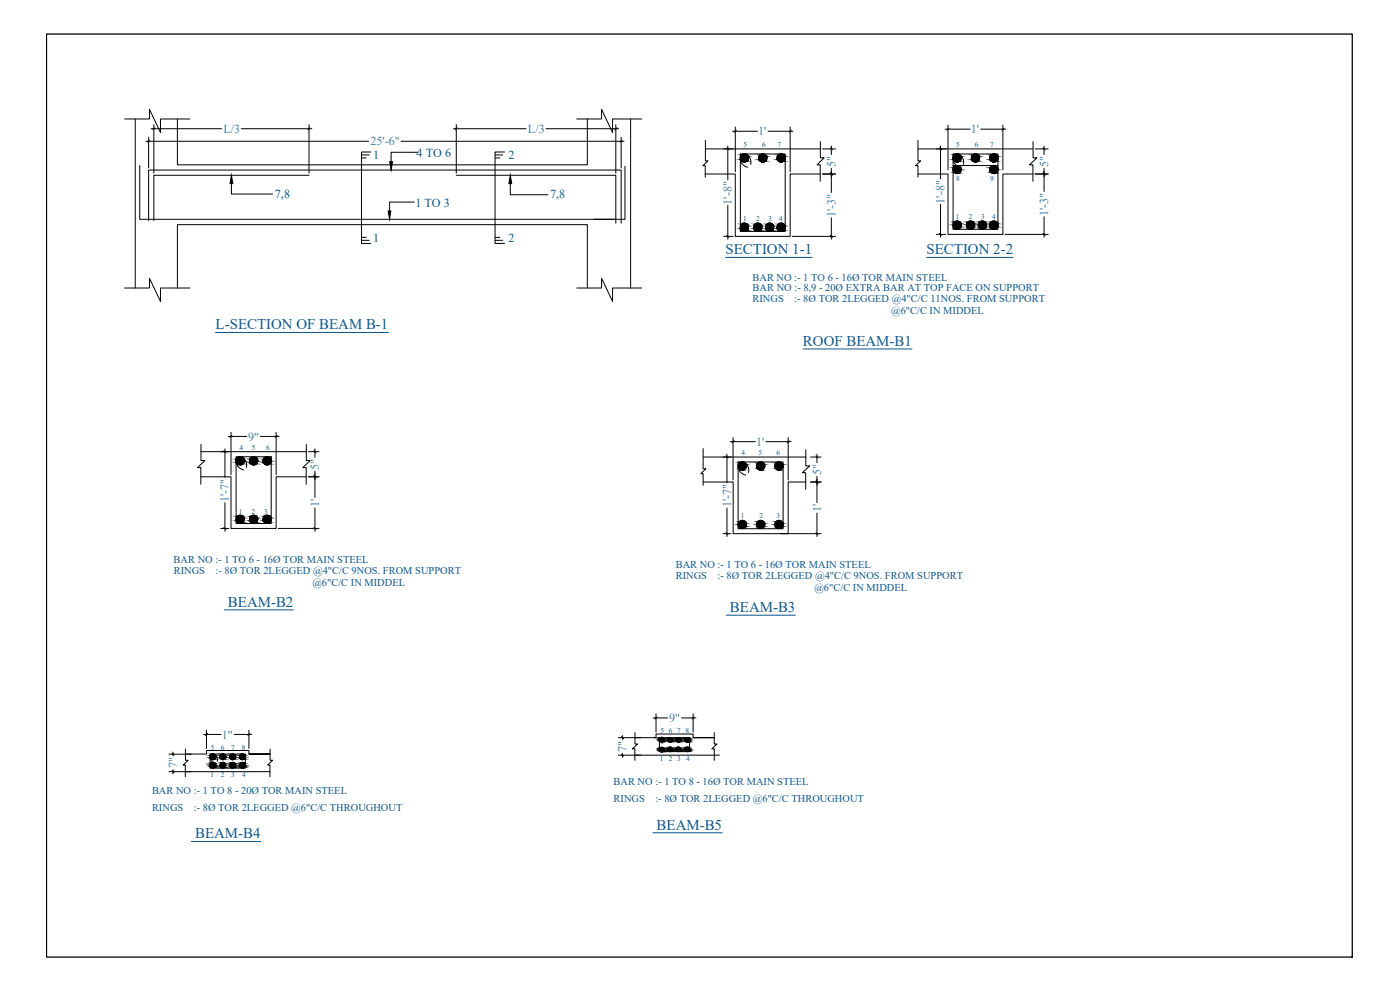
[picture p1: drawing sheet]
<svg xmlns="http://www.w3.org/2000/svg" width="420mm" height="297mm" viewBox="0 0 420 297" stroke-linecap="round" stroke-linejoin="round" font-family="sans-serif">
<!-- layer: PDF8_window -->
<g fill="#000" stroke="#000" stroke-width=".3">
<path d="M222.5 48.3h1.8l-.4 .3zM222.9 46.3h1zM228 48.3h1.8l-.4 .3zM228.5 46.3h.9zM233.6 48.3h1.7l-.4 .3zM234 46.3h.9zM286.4 48.3h1.7l-.4 .3zM286.4 51.7h1.7l-.4 .3zM286.8 46.3h.9zM286.8 49.8h.9zM291.9 48.3h1.8l-.5 .3zM292.3 46.3h.9z"/>
<path d="M297.4 48.3h1.8l-.5 .3zM297.4 51.7h1.8l-.5 .3zM297.8 46.3h.9zM297.8 49.8h.9zM222.5 69.1h1.8l-.4 .2zM222.9 67h1zM226.6 69.1h1.7l-.4 .2zM227 67h.9zM230.1 69.1h1.7l-.3 .2zM230.5 67h1zM233.6 69.1h1.7l-.4 .2zM234 67h.9z"/>
<path d="M286.4 68.4h1.7l-.4 .3zM286.8 66.4h.9zM290.4 68.4h1.7l-.4 .3zM290.8 66.4h.9zM293.9 68.4h1.8l-.4 .3zM294.3 66.4h1zM297.4 68.4h1.8l-.5 .3zM297.8 66.4h.9zM71.2 139.2h1.8l-.5 .2zM71.6 137.2h.9zM75.2 139.2h1.8l-.4 .2zM75.7 137.2h.9z"/>
<path d="M79.3 139.2h1.8l-.5 .2zM79.7 137.2h.9zM222.3 138.7h1zM227.8 138.7h1zM233.3 138.7h1zM71.2 156.7h1.8l-.5 .3zM71.6 154.7h.9zM75.2 156.7h1.8l-.4 .3zM75.7 154.7h.9zM79.3 156.7h1.8l-.5 .3zM79.7 154.7h.9zM221.9 140.7h1.7l-.3 .3z"/>
<path d="M221.9 158.3h1.7l-.3 .2zM222.3 156.2h1zM227.4 158.3h1.7l-.3 .2zM227.4 140.7h1.7l-.3 .3zM227.8 156.2h1zM232.9 140.7h1.7l-.3 .3zM232.9 158.3h1.7l-.3 .2zM233.3 156.2h1zM63.3 230.2h1.2l-.3 .2zM63.3 227.7h1.2l-.3 .2zM63.6 228.8h.6zM63.6 226.3h.6z"/>
<path d="M66.3 230.2h1.2l-.3 .2zM66.3 227.7h1.2l-.3 .2zM66.5 228.8h.7zM66.5 226.3h.7zM69.2 230.2h1.3l-.3 .2zM69.2 227.7h1.3l-.3 .2zM69.5 228.8h.7zM69.5 226.3h.7zM72.2 230.2h1.2l-.3 .2zM72.2 227.7h1.2l-.3 .2zM72.5 228.8h.6zM72.5 226.3h.6z"/>
<path d="M198 222.1h.9l-.2 .2zM198 225.3h.9l-.2 .2zM198 222.3h1.2l-.2 .3zM198 225.3h1.2l-.2 .2zM198.2 221.3h.5zM198.2 224.6h.5zM198.3 221.4h.7zM198.3 224.3h.7zM200.5 222.4h1.2l-.2 .2zM200.5 225.2h1.2l-.2 .2zM200.7 222.1h.9l-.1 .2zM200.7 225.3h.9l-.1 .2z"/>
<path d="M200.8 221.4h.7zM200.8 224.3h.7zM200.9 221.4h.6zM200.9 224.6h.6zM203 222.4h1.2l-.3 .2zM203 225.2h1.2l-.3 .2zM203.3 222.1h.9l-.2 .2zM203.3 225.3h.9l-.2 .2zM203.2 221.4h.7zM203.2 224.3h.7zM203.5 221.4h.5zM203.5 224.6h.5z"/>
<path d="M205.6 222.4h1.3l-.3 .2zM205.6 225.2h1.3l-.3 .2zM206 222.1h.9l-.2 .2zM206 225.3h.9l-.2 .2zM205.9 221.4h.7zM205.9 224.3h.7zM206.2 221.3h.5zM206.2 224.6h.5z"/>
<path d="M222.3 47l-.1 .4h2.4zM222.3 47h2.3v.4z"/>
<path d="M222.5 46.5l-.2 .5h2.3zM222.5 46.5h1.8l.3 .5z"/>
<path d="M222.2 47.4l.1 .5h2.3zM222.2 47.4h2.4v.5z"/>
<path d="M222.5 46.5h1.8l-1.4-.2zM222.9 46.3h1l.4 .2z"/>
<path d="M222.3 47.9l.2 .4h1.8zM222.3 47.9h2.3l-.3 .4z"/>
<path d="M222.5 48.3l.4 .3h1zM222.9 48.6h1z"/>
<path d="M227.8 47l-.1 .4h2.5zM227.8 47h2.3l.1 .4z"/>
<path d="M228 46.5l-.2 .5h2.3zM228 46.5h1.8l.3 .5z"/>
<path d="M227.7 47.4l.1 .5h2.3zM227.7 47.4h2.5l-.1 .5z"/>
<path d="M228 46.5h1.8l-1.3-.2zM228.5 46.3h.9l.4 .2z"/>
<path d="M227.8 47.9l.2 .4h1.8zM227.8 47.9h2.3l-.3 .4z"/>
<path d="M228 48.3l.5 .3h.9zM228.5 48.6h.9z"/>
<path d="M233.3 47l-.1 .4h2.5zM233.3 47h2.3l.1 .4z"/>
<path d="M233.6 46.5l-.3 .5h2.3zM233.6 46.5h1.7l.3 .5z"/>
<path d="M233.2 47.4l.1 .5h2.3zM233.2 47.4h2.5l-.1 .5z"/>
<path d="M233.6 46.5h1.7l-1.3-.2zM234 46.3h.9l.4 .2z"/>
<path d="M233.3 47.9l.3 .4h1.7zM233.3 47.9h2.3l-.3 .4z"/>
<path d="M233.6 48.3l.4 .3h.9zM234 48.6h.9z"/>
<path d="M286.1 47l-.1 .4h2.5zM286.1 47h2.3l.1 .4z"/>
<path d="M286.1 50.4l-.1 .5h2.5zM286.1 50.4h2.3l.1 .5z"/>
<path d="M286.4 46.5l-.3 .5h2.3zM286.4 46.5h1.7l.3 .5z"/>
<path d="M286 47.4l.1 .5h2.3zM286 47.4h2.5l-.1 .5z"/>
<path d="M286.4 50l-.3 .4h2.3zM286.4 50h1.7l.3 .4z"/>
<path d="M286 50.9l.1 .5h2.3zM286 50.9h2.5l-.1 .5z"/>
<path d="M286.4 46.5h1.7l-1.3-.2zM286.8 46.3h.9l.4 .2z"/>
<path d="M286.1 47.9l.3 .4h1.7zM286.1 47.9h2.3l-.3 .4z"/>
<path d="M286.4 48.3l.4 .3h.9zM286.8 48.6h.9z"/>
<path d="M286.4 50h1.7l-1.3-.2zM286.8 49.8h.9l.4 .2z"/>
<path d="M286.1 51.4l.3 .3h1.7zM286.1 51.4h2.3l-.3 .3z"/>
<path d="M286.4 51.7l.4 .3h.9zM286.8 52h.9z"/>
<path d="M291.6 47l-.1 .4h2.5zM291.6 47h2.3l.1 .4z"/>
<path d="M291.9 46.5l-.3 .5h2.3zM291.9 46.5h1.8l.2 .5z"/>
<path d="M291.5 47.4l.1 .5h2.3zM291.5 47.4h2.5l-.1 .5z"/>
<path d="M291.9 46.5h1.8l-1.4-.2zM292.3 46.3h.9l.5 .2z"/>
<path d="M291.6 47.9l.3 .4h1.8zM291.6 47.9h2.3l-.2 .4z"/>
<path d="M291.9 48.3l.4 .3h.9zM292.3 48.6h.9z"/>
<path d="M297.1 47l-.1 .4h2.5zM297.1 47h2.3l.1 .4z"/>
<path d="M297.1 50.4l-.1 .5h2.5zM297.1 50.4h2.3l.1 .5z"/>
<path d="M297.4 46.5l-.3 .5h2.3zM297.4 46.5h1.8l.2 .5z"/>
<path d="M297 47.4l.1 .5h2.3zM297 47.4h2.5l-.1 .5z"/>
<path d="M297.4 50l-.3 .4h2.3zM297.4 50h1.8l.2 .4z"/>
<path d="M297 50.9l.1 .5h2.3zM297 50.9h2.5l-.1 .5z"/>
<path d="M297.4 46.5h1.8l-1.4-.2zM297.8 46.3h.9l.5 .2z"/>
<path d="M297.1 47.9l.3 .4h1.8zM297.1 47.9h2.3l-.2 .4z"/>
<path d="M297.4 48.3l.4 .3h.9zM297.8 48.6h.9z"/>
<path d="M297.4 50h1.8l-1.4-.2zM297.8 49.8h.9l.5 .2z"/>
<path d="M297.1 51.4l.3 .3h1.8zM297.1 51.4h2.3l-.2 .3z"/>
<path d="M297.4 51.7l.4 .3h.9zM297.8 52h.9z"/>
<path d="M222.3 67.7l-.1 .5h2.4zM222.3 67.7h2.3v.5z"/>
<path d="M222.5 67.3l-.2 .4h2.3zM222.5 67.3h1.8l.3 .4z"/>
<path d="M222.2 68.2l.1 .4h2.3zM222.2 68.2h2.4v.4z"/>
<path d="M222.5 67.3h1.8l-1.4-.3zM222.9 67h1l.4 .3z"/>
<path d="M222.3 68.6l.2 .5h1.8zM222.3 68.6h2.3l-.3 .5z"/>
<path d="M222.5 69.1l.4 .2h1zM222.9 69.3h1z"/>
<path d="M226.3 67.7l-.1 .5h2.5zM226.3 67.7h2.3l.1 .5z"/>
<path d="M226.6 67.3l-.3 .4h2.3zM226.6 67.3h1.7l.3 .4z"/>
<path d="M226.2 68.2l.1 .4h2.3zM226.2 68.2h2.5l-.1 .4z"/>
<path d="M226.6 67.3h1.7l-1.3-.3zM227 67h.9l.4 .3z"/>
<path d="M226.3 68.6l.3 .5h1.7zM226.3 68.6h2.3l-.3 .5z"/>
<path d="M226.6 69.1l.4 .2h.9zM227 69.3h.9z"/>
<path d="M229.9 67.7l-.1 .5h2.4zM229.9 67.7h2.2l.1 .5z"/>
<path d="M230.1 67.3l-.2 .4h2.2zM230.1 67.3h1.7l.3 .4z"/>
<path d="M229.8 68.2l.1 .4h2.2zM229.8 68.2h2.4l-.1 .4z"/>
<path d="M230.1 67.3h1.7l-1.3-.3zM230.5 67h1l.3 .3z"/>
<path d="M229.9 68.6l.2 .5h1.7zM229.9 68.6h2.2l-.3 .5z"/>
<path d="M230.1 69.1l.4 .2h1zM230.5 69.3h1z"/>
<path d="M233.3 67.7l-.1 .5h2.5zM233.3 67.7h2.3l.1 .5z"/>
<path d="M233.6 67.3l-.3 .4h2.3zM233.6 67.3h1.7l.3 .4z"/>
<path d="M233.2 68.2l.1 .4h2.3zM233.2 68.2h2.5l-.1 .4z"/>
<path d="M233.6 67.3h1.7l-1.3-.3zM234 67h.9l.4 .3z"/>
<path d="M233.3 68.6l.3 .5h1.7zM233.3 68.6h2.3l-.3 .5z"/>
<path d="M233.6 69.1l.4 .2h.9zM234 69.3h.9z"/>
<path d="M286.1 67.1l-.1 .4h2.5zM286.1 67.1h2.3l.1 .4z"/>
<path d="M286.4 66.7l-.3 .4h2.3zM286.4 66.7h1.7l.3 .4z"/>
<path d="M286 67.5l.1 .5h2.3zM286 67.5h2.5l-.1 .5z"/>
<path d="M286.4 66.7h1.7l-1.3-.3zM286.8 66.4h.9l.4 .3z"/>
<path d="M286.1 68l.3 .4h1.7zM286.1 68h2.3l-.3 .4z"/>
<path d="M286.4 68.4l.4 .3h.9zM286.8 68.7h.9z"/>
<path d="M290.1 67.1v.4h2.4zM290.1 67.1h2.3l.1 .4z"/>
<path d="M290.4 66.7l-.3 .4h2.3zM290.4 66.7h1.7l.3 .4z"/>
<path d="M290.1 67.5v.5h2.3zM290.1 67.5h2.4l-.1 .5z"/>
<path d="M290.4 66.7h1.7l-1.3-.3zM290.8 66.4h.9l.4 .3z"/>
<path d="M290.1 68l.3 .4h1.7zM290.1 68h2.3l-.3 .4z"/>
<path d="M290.4 68.4l.4 .3h.9zM290.8 68.7h.9z"/>
<path d="M293.7 67.1l-.1 .4h2.4zM293.7 67.1h2.2l.1 .4z"/>
<path d="M293.9 66.7l-.2 .4h2.2zM293.9 66.7h1.8l.2 .4z"/>
<path d="M293.6 67.5l.1 .5h2.2zM293.6 67.5h2.4l-.1 .5z"/>
<path d="M293.9 66.7h1.8l-1.4-.3zM294.3 66.4h1l.4 .3z"/>
<path d="M293.7 68l.2 .4h1.8zM293.7 68h2.2l-.2 .4z"/>
<path d="M293.9 68.4l.4 .3h1zM294.3 68.7h1z"/>
<path d="M297.1 67.1l-.1 .4h2.5zM297.1 67.1h2.3l.1 .4z"/>
<path d="M297.4 66.7l-.3 .4h2.3zM297.4 66.7h1.8l.2 .4z"/>
<path d="M297 67.5l.1 .5h2.3zM297 67.5h2.5l-.1 .5z"/>
<path d="M297.4 66.7h1.8l-1.4-.3zM297.8 66.4h.9l.5 .3z"/>
<path d="M297.1 68l.3 .4h1.8zM297.1 68h2.3l-.2 .4z"/>
<path d="M297.4 68.4l.4 .3h.9zM297.8 68.7h.9z"/>
<path d="M70.9 137.8v.5h2.4zM70.9 137.8h2.3l.1 .5z"/>
<path d="M71.2 137.4l-.3 .4h2.3zM71.2 137.4h1.8l.2 .4z"/>
<path d="M70.9 138.3v.4h2.3zM70.9 138.3h2.4l-.1 .4z"/>
<path d="M71.2 137.4h1.8l-1.4-.2zM71.6 137.2h.9l.5 .2z"/>
<path d="M70.9 138.7l.3 .5h1.8zM70.9 138.7h2.3l-.2 .5z"/>
<path d="M71.2 139.2l.4 .2h.9zM71.6 139.4h.9z"/>
<path d="M75 137.8l-.1 .5h2.5zM75 137.8h2.2l.2 .5z"/>
<path d="M75.2 137.4l-.2 .4h2.2zM75.2 137.4h1.8l.2 .4z"/>
<path d="M74.9 138.3l.1 .4h2.2zM74.9 138.3h2.5l-.2 .4z"/>
<path d="M75.2 137.4h1.8l-1.3-.2zM75.7 137.2h.9l.4 .2z"/>
<path d="M75 138.7l.2 .5h1.8zM75 138.7h2.2l-.2 .5z"/>
<path d="M75.2 139.2l.5 .2h.9zM75.7 139.4h.9z"/>
<path d="M79 137.8l-.1 .5h2.5zM79 137.8h2.3l.1 .5z"/>
<path d="M79.3 137.4l-.3 .4h2.3zM79.3 137.4h1.8l.2 .4z"/>
<path d="M78.9 138.3l.1 .4h2.3zM78.9 138.3h2.5l-.1 .4z"/>
<path d="M79.3 137.4h1.8l-1.4-.2zM79.7 137.2h.9l.5 .2z"/>
<path d="M79 138.7l.3 .5h1.8zM79 138.7h2.3l-.2 .5z"/>
<path d="M79.3 139.2l.4 .2h.9zM79.7 139.4h.9z"/>
<path d="M221.6 139.4l-.1 .4h2.5zM221.6 139.4h2.3l.1 .4z"/>
<path d="M221.9 139l-.3 .4h2.3zM221.9 139h1.7l.3 .4z"/>
<path d="M221.9 139h1.7l-1.3-.3zM222.3 138.7h1l.3 .3z"/>
<path d="M227.1 139.4v.4h2.5zM227.1 139.4h2.3l.2 .4z"/>
<path d="M227.4 139l-.3 .4h2.3zM227.4 139h1.7l.3 .4z"/>
<path d="M227.4 139h1.7l-1.3-.3zM227.8 138.7h1l.3 .3z"/>
<path d="M232.6 139.4v.4h2.4zM232.6 139.4h2.3l.1 .4z"/>
<path d="M232.9 139l-.3 .4h2.3zM232.9 139h1.7l.3 .4z"/>
<path d="M232.9 139h1.7l-1.3-.3zM233.3 138.7h1l.3 .3z"/>
<path d="M70.9 155.4v.4h2.4zM70.9 155.4h2.3l.1 .4z"/>
<path d="M71.2 155l-.3 .4h2.3zM71.2 155h1.8l.2 .4z"/>
<path d="M70.9 155.8v.5h2.3zM70.9 155.8h2.4l-.1 .5z"/>
<path d="M71.2 155h1.8l-1.4-.3zM71.6 154.7h.9l.5 .3z"/>
<path d="M70.9 156.3l.3 .4h1.8zM70.9 156.3h2.3l-.2 .4z"/>
<path d="M71.2 156.7l.4 .3h.9zM71.6 157h.9z"/>
<path d="M75 155.4l-.1 .4h2.5zM75 155.4h2.2l.2 .4z"/>
<path d="M75.2 155l-.2 .4h2.2zM75.2 155h1.8l.2 .4z"/>
<path d="M74.9 155.8l.1 .5h2.2zM74.9 155.8h2.5l-.2 .5z"/>
<path d="M75.2 155h1.8l-1.3-.3zM75.7 154.7h.9l.4 .3z"/>
<path d="M75 156.3l.2 .4h1.8zM75 156.3h2.2l-.2 .4z"/>
<path d="M75.2 156.7l.5 .3h.9zM75.7 157h.9z"/>
<path d="M79 155.4l-.1 .4h2.5zM79 155.4h2.3l.1 .4z"/>
<path d="M79.3 155l-.3 .4h2.3zM79.3 155h1.8l.2 .4z"/>
<path d="M78.9 155.8l.1 .5h2.3zM78.9 155.8h2.5l-.1 .5z"/>
<path d="M79.3 155h1.8l-1.4-.3zM79.7 154.7h.9l.5 .3z"/>
<path d="M79 156.3l.3 .4h1.8zM79 156.3h2.3l-.2 .4z"/>
<path d="M79.3 156.7l.4 .3h.9zM79.7 157h.9z"/>
<path d="M221.6 156.9l-.1 .5h2.5zM221.6 156.9h2.3l.1 .5z"/>
<path d="M221.5 139.8l.1 .5h2.3zM221.5 139.8h2.5l-.1 .5z"/>
<path d="M221.9 156.5l-.3 .4h2.3zM221.9 156.5h1.7l.3 .4z"/>
<path d="M221.5 157.4l.1 .5h2.3zM221.5 157.4h2.5l-.1 .5z"/>
<path d="M221.6 140.3l.3 .4h1.7zM221.6 140.3h2.3l-.3 .4z"/>
<path d="M221.9 140.7l.4 .3h1zM222.3 141h1z"/>
<path d="M221.9 156.5h1.7l-1.3-.3zM222.3 156.2h1l.3 .3z"/>
<path d="M221.6 157.9l.3 .4h1.7zM221.6 157.9h2.3l-.3 .4z"/>
<path d="M221.9 158.3l.4 .2h1zM222.3 158.5h1z"/>
<path d="M227.1 156.9v.5h2.5zM227.1 156.9h2.3l.2 .5z"/>
<path d="M227.4 156.5l-.3 .4h2.3zM227.4 156.5h1.7l.3 .4z"/>
<path d="M227.1 157.4v.5h2.3zM227.1 157.4h2.5l-.2 .5z"/>
<path d="M227.1 139.8v.5h2.3zM227.1 139.8h2.5l-.2 .5z"/>
<path d="M227.4 156.5h1.7l-1.3-.3zM227.8 156.2h1l.3 .3z"/>
<path d="M227.1 157.9l.3 .4h1.7zM227.1 157.9h2.3l-.3 .4z"/>
<path d="M227.4 158.3l.4 .2h1zM227.8 158.5h1z"/>
<path d="M227.1 140.3l.3 .4h1.7zM227.1 140.3h2.3l-.3 .4z"/>
<path d="M227.4 140.7l.4 .3h1zM227.8 141h1z"/>
<path d="M232.6 156.9v.5h2.4zM232.6 156.9h2.3l.1 .5z"/>
<path d="M232.6 139.8v.5h2.3zM232.6 139.8h2.4l-.1 .5z"/>
<path d="M232.9 156.5l-.3 .4h2.3zM232.9 156.5h1.7l.3 .4z"/>
<path d="M232.6 157.4v.5h2.3zM232.6 157.4h2.4l-.1 .5z"/>
<path d="M232.6 140.3l.3 .4h1.7zM232.6 140.3h2.3l-.3 .4z"/>
<path d="M232.9 140.7l.4 .3h1zM233.3 141h1z"/>
<path d="M232.9 156.5h1.7l-1.3-.3zM233.3 156.2h1l.3 .3z"/>
<path d="M232.6 157.9l.3 .4h1.7zM232.6 157.9h2.3l-.3 .4z"/>
<path d="M232.9 158.3l.4 .2h1zM233.3 158.5h1z"/>
<path d="M63.1 229.2v.4h1.7zM63.1 229.2h1.6l.1 .4z"/>
<path d="M63.1 226.8v.3h1.7zM63.1 226.8h1.6l.1 .3z"/>
<path d="M63.3 229l-.2 .2h1.6zM63.3 229h1.2l.2 .2z"/>
<path d="M63.1 229.6v.3h1.6zM63.1 229.6h1.7l-.1 .3z"/>
<path d="M63.3 226.5l-.2 .3h1.6zM63.3 226.5h1.2l.2 .3z"/>
<path d="M63.1 227.1v.3h1.6zM63.1 227.1h1.7l-.1 .3z"/>
<path d="M63.3 229h1.2l-.9-.2zM63.6 228.8l.9 .2z"/>
<path d="M63.1 229.9l.2 .3h1.2zM63.1 229.9h1.6l-.2 .3z"/>
<path d="M63.3 230.2l.9 .2zM63.6 230.4h.6z"/>
<path d="M63.3 226.5h1.2l-.9-.2zM63.6 226.3l.9 .2z"/>
<path d="M63.1 227.4l.2 .3h1.2zM63.1 227.4h1.6l-.2 .3z"/>
<path d="M63.3 227.7l.9 .2zM63.6 227.9h.6z"/>
<path d="M66.1 229.2l-.1 .4h1.8zM66.1 229.2h1.6l.1 .4z"/>
<path d="M66.1 226.8l-.1 .3h1.8zM66.1 226.8h1.6l.1 .3z"/>
<path d="M66.3 229l-.2 .2h1.6zM66.3 229h1.2l.2 .2z"/>
<path d="M66 229.6l.1 .3h1.6zM66 229.6h1.8l-.1 .3z"/>
<path d="M66.3 226.5l-.2 .3h1.6zM66.3 226.5h1.2l.2 .3z"/>
<path d="M66 227.1l.1 .3h1.6zM66 227.1h1.8l-.1 .3z"/>
<path d="M66.3 229h1.2l-1-.2zM66.5 228.8h.7l.3 .2z"/>
<path d="M66.1 229.9l.2 .3h1.2zM66.1 229.9h1.6l-.2 .3z"/>
<path d="M66.3 230.2l.9 .2zM66.5 230.4h.7z"/>
<path d="M66.3 226.5h1.2l-1-.2zM66.5 226.3h.7l.3 .2z"/>
<path d="M66.1 227.4l.2 .3h1.2zM66.1 227.4h1.6l-.2 .3z"/>
<path d="M66.3 227.7l.9 .2zM66.5 227.9h.7z"/>
<path d="M69 229.2v.4h1.7zM69 229.2h1.6l.1 .4z"/>
<path d="M69 226.8v.3h1.7zM69 226.8h1.6l.1 .3z"/>
<path d="M69.2 229l-.2 .2h1.6zM69.2 229h1.3l.1 .2z"/>
<path d="M69 229.6v.3h1.6zM69 229.6h1.7l-.1 .3z"/>
<path d="M69.2 226.5l-.2 .3h1.6zM69.2 226.5h1.3l.1 .3z"/>
<path d="M69 227.1v.3h1.6zM69 227.1h1.7l-.1 .3z"/>
<path d="M69.2 229h1.3l-1-.2zM69.5 228.8l1 .2z"/>
<path d="M69 229.9l.2 .3h1.3zM69 229.9h1.6l-.1 .3z"/>
<path d="M69.2 230.2l1 .2zM69.5 230.4h.7z"/>
<path d="M69.2 226.5h1.3l-1-.2zM69.5 226.3l1 .2z"/>
<path d="M69 227.4l.2 .3h1.3zM69 227.4h1.6l-.1 .3z"/>
<path d="M69.2 227.7l1 .2zM69.5 227.9h.7z"/>
<path d="M72 229.2l-.1 .4h1.7zM72 229.2h1.6v.4z"/>
<path d="M72 226.8l-.1 .3h1.7zM72 226.8h1.6v.3z"/>
<path d="M72.2 229l-.2 .2h1.6zM72.2 229h1.2l.2 .2z"/>
<path d="M71.9 229.6l.1 .3h1.6zM71.9 229.6h1.7v.3z"/>
<path d="M72.2 226.5l-.2 .3h1.6zM72.2 226.5h1.2l.2 .3z"/>
<path d="M71.9 227.1l.1 .3h1.6zM71.9 227.1h1.7v.3z"/>
<path d="M72.2 229h1.2l-.9-.2zM72.5 228.8h.6l.3 .2z"/>
<path d="M72 229.9l.2 .3h1.2zM72 229.9h1.6l-.2 .3z"/>
<path d="M72.2 230.2l.9 .2zM72.5 230.4h.6z"/>
<path d="M72.2 226.5h1.2l-.9-.2zM72.5 226.3h.6l.3 .2z"/>
<path d="M72 227.4l.2 .3h1.2zM72 227.4h1.6l-.2 .3z"/>
<path d="M72.2 227.7l.9 .2zM72.5 227.9h.6z"/>
<path d="M198 221.5l-.1 .3h1.1zM198 221.5h.9l.1 .3z"/>
<path d="M198 224.8l-.1 .3h1.1zM198 224.8h.9l.1 .3z"/>
<path d="M198 221.6l-.1 .4h1.4zM198 221.6h1.2l.1 .4z"/>
<path d="M198 224.6l-.1 .3h1.4zM198 224.6h1.2l.1 .3z"/>
<path d="M198 221.5h.9l-.7-.2zM198.2 221.3l.7 .2z"/>
<path d="M197.9 221.8l.1 .3h.9zM197.9 221.8h1.1l-.1 .3z"/>
<path d="M198 222.1l.7 .2zM198.2 222.3h.5z"/>
<path d="M198 224.8h.9l-.7-.2zM198.2 224.6l.7 .2z"/>
<path d="M197.9 225.1l.1 .2h.9zM197.9 225.1h1.1l-.1 .2z"/>
<path d="M198 225.3l.7 .2zM198.2 225.5h.5z"/>
<path d="M198 221.6h1.2l-.9-.2zM198.3 221.4h.7l.2 .2z"/>
<path d="M197.9 222l.1 .3h1.2zM197.9 222h1.4l-.1 .3z"/>
<path d="M198 222.3l.3 .3h.7zM198.3 222.6h.7z"/>
<path d="M198 224.6h1.2l-.9-.3zM198.3 224.3h.7l.2 .3z"/>
<path d="M197.9 224.9l.1 .4h1.2zM197.9 224.9h1.4l-.1 .4z"/>
<path d="M198 225.3l.3 .2h.7zM198.3 225.5h.7z"/>
<path d="M200.5 221.7l-.1 .4h1.4zM200.5 221.7h1.2l.1 .4z"/>
<path d="M200.5 224.6l-.1 .2h1.4zM200.5 224.6h1.2l.1 .2z"/>
<path d="M200.5 221.7h1.2l-.9-.3zM200.8 221.4h.7l.2 .3z"/>
<path d="M200.4 222.1l.1 .3h1.2zM200.4 222.1h1.4l-.1 .3z"/>
<path d="M200.5 222.4l1 .2zM200.8 222.6h.7z"/>
<path d="M200.5 224.6h1.2l-.9-.3zM200.8 224.3h.7l.2 .3z"/>
<path d="M200.4 224.8l.1 .4h1.2zM200.4 224.8h1.4l-.1 .4z"/>
<path d="M200.5 225.2l.3 .2h.7zM200.8 225.4h.7z"/>
<path d="M200.7 221.5l-.1 .4h1.1zM200.7 221.5h.9l.1 .4z"/>
<path d="M200.7 224.8l-.1 .2h1.1zM200.7 224.8h.9l.1 .2z"/>
<path d="M200.7 221.5h.9l-.7-.1zM200.9 221.4l.7 .1z"/>
<path d="M200.6 221.9l.1 .2h.9zM200.6 221.9h1.1l-.1 .2z"/>
<path d="M200.7 222.1l.8 .2zM200.9 222.3h.6z"/>
<path d="M200.7 224.8h.9l-.7-.2zM200.9 224.6l.7 .2z"/>
<path d="M200.6 225l.1 .3h.9zM200.6 225h1.1l-.1 .3z"/>
<path d="M200.7 225.3l.8 .2zM200.9 225.5h.6z"/>
<path d="M203 221.7l-.1 .4h1.4zM203 221.7h1.2l.1 .4z"/>
<path d="M203 224.6l-.1 .2h1.4zM203 224.6h1.2l.1 .2z"/>
<path d="M203 221.7h1.2l-1-.3zM203.2 221.4h.7l.3 .3z"/>
<path d="M202.9 222.1l.1 .3h1.2zM202.9 222.1h1.4l-.1 .3z"/>
<path d="M203 222.4l.2 .2h.7zM203.2 222.6h.7z"/>
<path d="M203.2 224.3l-.2 .3h1.2zM203.2 224.3h.7l.3 .3z"/>
<path d="M202.9 224.8l.1 .4h1.2zM202.9 224.8h1.4l-.1 .4z"/>
<path d="M203 225.2l.2 .2h.7zM203.2 225.4h.7z"/>
<path d="M203.3 221.5l-.1 .4h1zM203.3 221.5h.9v.4z"/>
<path d="M203.3 224.8l-.1 .2h1zM203.3 224.8h.9v.2z"/>
<path d="M203.3 221.5h.9l-.7-.1zM203.5 221.4l.7 .1z"/>
<path d="M203.2 221.9l.1 .2h.9zM203.2 221.9h1v.2z"/>
<path d="M203.3 222.1l.7 .2zM203.5 222.3h.5z"/>
<path d="M203.3 224.8h.9l-.7-.2zM203.5 224.6l.7 .2z"/>
<path d="M203.2 225l.1 .3h.9zM203.2 225h1v.3z"/>
<path d="M203.3 225.3l.7 .2zM203.5 225.5h.5z"/>
<path d="M205.6 221.7v.4h1.4zM205.6 221.7h1.3l.1 .4z"/>
<path d="M205.6 224.6v.2h1.4zM205.6 224.6h1.3l.1 .2z"/>
<path d="M205.6 221.7h1.3l-1-.3zM205.9 221.4h.7l.3 .3z"/>
<path d="M205.6 222.1v.3h1.3zM205.6 222.1h1.4l-.1 .3z"/>
<path d="M205.6 222.4l.3 .2h.7zM205.9 222.6h.7z"/>
<path d="M205.9 224.3l-.3 .3h1.3zM205.9 224.3h.7l.3 .3z"/>
<path d="M205.6 224.8v.4h1.3zM205.6 224.8h1.4l-.1 .4z"/>
<path d="M205.6 225.2l.3 .2h.7zM205.9 225.4h.7z"/>
<path d="M206 221.5l-.1 .3h1.1zM206 221.5h.9l.1 .3z"/>
<path d="M206 224.8l-.1 .2h1.1zM206 224.8h.9l.1 .2z"/>
<path d="M206 221.5h.9l-.7-.2zM206.2 221.3l.7 .2z"/>
<path d="M205.9 221.8l.1 .3h.9zM205.9 221.8h1.1l-.1 .3z"/>
<path d="M206 222.1l.7 .2zM206.2 222.3h.5z"/>
<path d="M206 224.8h.9l-.7-.2zM206.2 224.6l.7 .2z"/>
<path d="M205.9 225l.1 .3h.9zM205.9 225h1.1l-.1 .3z"/>
<path d="M206 225.3l.2 .2h.5zM206.2 225.5h.5z"/>
</g>
<g fill="none" stroke="#000" stroke-width=".3">
<path d="M37.4 35.7h7.5v-2.9l3.3 7v-4.1h8.8M40.6 35.7v50.7M53.2 35.7v13.8h123.1v-13.8M173.1 35.7h7.4v-2.9l3.3 7v-4.1h8.8M189.3 35.7v50.7M41.9 49.7v16.1h142.9M92.7 52.6h-46.5v13.6M108.5 46.5h2.3M108.5 47.4h1.4M111.3 45.6h-2.8v27.4h2.8M136.9 52.6h47.9v14.3M148.6 46.5h2.3"/>
<path d="M148.6 47.4h1.4M151.4 45.6h-2.8v27.4h2.8M187.6 49.9v15.9h-9.3M211.7 52.2h9v18.7h16.4v-18.7h9.1M211.7 42.1v6.2h.8l-1.6 1.4h.8v3.5M211.7 44.7h34.5M222.2 46.2h13.5v23.2h-13.5zM222.2 47a2.73 2.73 0 0 0 2.2 3.2M223.7 46.1l.9 .7 .6 .9 .1 1.6M246.2 42.5v4.8h1.1l-2.1 2.2h1v4.9M275.5 42.1v6.2h.8l-1.5 1.4h.7v3.5M275.5 52.2h9v18.1h16.5v-18.1h9"/>
<path d="M275.5 44.7h34.5M286 46.2h13.5v22.6h-13.5zM286 49.7h13.5M286 47a2.73 2.73 0 0 0 2.2 3.2M287.6 46.1l.9 .7 .5 .9 .1 1.6M310 42.5v4.8h1.2l-2.2 2.2h1v4.9M44.6 66.2v-15.2h141.8v15.9M108.5 72.1h2.3M108.5 71.2h1.4M148.6 72.1h2.3M148.6 71.2h1.4M37.4 86.4h7.5v-2.9l3.3 6.9v-4h8.8"/>
<path d="M53.2 86.4v-19h123.1v19M173.1 86.4h7.4v-2.9l3.3 6.9v-4h8.8M60.3 133.4v4.8h1.2l-2.2 2.1h1v5M60.3 135.5h31.6M70.9 137h10.5v20.1h-10.5zM70.9 137.8a2.73 2.73 0 0 0 2.2 3.2M72.4 137l1.2 1.1 .4 1-.1 1.1M91.9 133.4v4.8h1.2l-2.2 2.1h1v5M211 134.6v6h.8l-1.5 1.5h.7v3.5M211 137.1h30.8M221.5 138.6h13.5v20h-13.5zM221.6 139.4a2.73 2.73 0 0 0 2.2 3.1"/>
<path d="M223.1 138.6l1.2 1.1 .4 1-.1 1.1M241.8 134.9v4.9h1.2l-2.2 2h1v5M60.3 143.1h9v15.5h13.6v-15.5h9M211 144.6h9v15.5h16.5v-15.5h5.3M190.6 219.8v3.4h.7l-1.5 1.5h.7v3.4M214.4 219.8v3.4h.8l-1.6 1.5h.8v3.4M55.7 226.2h6.3v-1h12.7v1h6.4h-6.4M55.7 224.7v3.4h.8l-1.5 1.4h.6v3.6M55.7 231.5h25.4M63.1 226.2h10.5v4.3h-10.5zM63.1 226.8a1.88 1.88 0 0 0 1.5 2.2M64.1 226.2l1 .9 .1 1.3"/>
<path d="M81.1 224.7v3.4h.7l-1.5 1.4h.7v3.6M190.6 221.3h6.3v-1.1h11.1v1.1h6.4h-6.4M190.6 226.6h25.3M196.4 221.3h.5M197.9 221.3h9.1v4.2h-9.1zM198 221.3a1.29 1.29 0 0 0 .9 1.7M198.6 221.2l.8 .5v.9"/>
<circle cx="223.4" cy="47.4" r="1.25"/>
<circle cx="228.9" cy="47.4" r="1.25"/>
<circle cx="234.4" cy="47.4" r="1.25"/>
<circle cx="287.2" cy="50.8" r="1.25"/>
<circle cx="287.2" cy="47.4" r="1.25"/>
<circle cx="292.7" cy="47.4" r="1.25"/>
<circle cx="298.3" cy="50.8" r="1.25"/>
<circle cx="298.3" cy="47.4" r="1.25"/>
<circle cx="223.4" cy="68.1" r="1.25"/>
<circle cx="227.4" cy="68.1" r="1.25"/>
<circle cx="231" cy="68.1" r="1.25"/>
<circle cx="234.4" cy="68.1" r="1.25"/>
<circle cx="287.2" cy="67.5" r="1.25"/>
<circle cx="291.3" cy="67.5" r="1.25"/>
<circle cx="294.8" cy="67.5" r="1.25"/>
<circle cx="298.3" cy="67.5" r="1.25"/>
<circle cx="72.1" cy="138.3" r="1.25"/>
<circle cx="76.1" cy="138.3" r="1.25"/>
<circle cx="80.2" cy="138.3" r="1.25"/>
<circle cx="222.8" cy="139.8" r="1.25"/>
<circle cx="228.3" cy="139.8" r="1.25"/>
<circle cx="233.8" cy="139.8" r="1.25"/>
<circle cx="72.1" cy="155.8" r="1.25"/>
<circle cx="76.1" cy="155.8" r="1.25"/>
<circle cx="80.2" cy="155.8" r="1.25"/>
<circle cx="222.8" cy="157.3" r="1.25"/>
<circle cx="228.3" cy="157.3" r="1.25"/>
<circle cx="233.8" cy="157.3" r="1.25"/>
<circle cx="63.9" cy="229.6" r=".87"/>
<circle cx="63.9" cy="227.1" r=".87"/>
<circle cx="66.9" cy="229.6" r=".87"/>
<circle cx="66.9" cy="227.1" r=".87"/>
<circle cx="69.9" cy="229.6" r=".87"/>
<circle cx="69.9" cy="227.1" r=".87"/>
<circle cx="72.8" cy="229.6" r=".87"/>
<circle cx="72.8" cy="227.1" r=".87"/>
<circle cx="198.5" cy="225" r=".53"/>
<circle cx="198.5" cy="221.8" r=".53"/>
<circle cx="198.6" cy="221.9" r=".7"/>
<circle cx="198.6" cy="224.9" r=".7"/>
<circle cx="201.1" cy="224.8" r=".7"/>
<circle cx="201.1" cy="222" r=".7"/>
<circle cx="201.2" cy="221.8" r=".53"/>
<circle cx="201.2" cy="225" r=".53"/>
<circle cx="203.6" cy="224.8" r=".7"/>
<circle cx="203.6" cy="222" r=".7"/>
<circle cx="203.7" cy="221.8" r=".53"/>
<circle cx="203.7" cy="225" r=".53"/>
<circle cx="206.3" cy="222" r=".7"/>
<circle cx="206.3" cy="224.8" r=".7"/>
<circle cx="206.4" cy="225" r=".53"/>
<circle cx="206.4" cy="221.8" r=".53"/>
</g>
<!-- layer: PDF8_FOUNDATION -->
<path d="M14 10.2h391.8v277h-391.8z" fill="none" stroke="#000" stroke-width=".38"/>
<!-- layer: PLINTH BEAM  TEXT -->
<g fill="none" stroke="#000" stroke-width=".3">
<path d="M45.3 38.6h21.2M46.2 37.4v14.6M72.4 38.6h21.2M92.7 37.4v14.6M136.1 38.6h21.8M136.9 37.4v14.6M163.9 38.6h21.8M184.8 37.4v14.6M219.8 39.4h7.5M220.7 38.1v13.5M230.5 39.4h7.5M237.1 38.1v13.5"/>
<path d="M283.6 38.7h7.6M284.5 37.5v13.4M294.3 38.7h7.5M301 37.5v13.4M43.8 42.4h66.8M44.6 41.2v9.2M120.4 42.4h66.9M186.4 41.2v9.2M217.2 44.7h2.8M218.4 43.8v10.2M246.8 44.7h4M246.8 52.2h4"/>
<path d="M249.5 43.8v2.6M249.5 50.5v7.3M281 44.7h2.9M282.3 43.8v9.9M310.6 52.2h4M310.7 44.7h3.9M313.3 43.8v2.6M313.3 50.5v7M217.2 70.9h2.8M218.4 61.6v10.2M237.8 70.9h13M249.5 65.4v6.4"/>
<path d="M281 70.3h2.9M282.3 61.3v9.9M301.6 70.3h13M313.3 65v6.2M66.2 135.5h2.5M67.5 134.7v8.5M68.5 131h5.5M69.3 129.7v12.8M78.2 131h5.5M82.9 129.7v12.8M92.6 135.5h3.1M94.5 134.7v2.5"/>
<path d="M216.9 137.1h2.5M218.2 136.3v8.5M219.1 132.5h7.6M220 131.3v12.7M229.9 132.5h7.5M236.5 131.3v12.7M243.2 137.1h3.2M245.2 136.3v2.5M66.2 158.6h2.5M67.5 150.8v8.6M83.5 158.6h12.2M92.6 143.1h3.1"/>
<path d="M94.5 141.4v7.8M94.5 152.4v7M218.2 152.4v8.6M243.2 144.6h3.2M245.2 142.9v7.9M245.2 153.9v7.1M216.9 160.1h2.5M234.2 160.1h12.2M62 219.1v5.5M74.7 219.1v5.5M196 215.4h4.3M196.9 214.2v5.4"/>
<path d="M204.5 215.4h4.4M208 214.2v5.4M50.7 231.5h6.7M50.7 226.3h6.7M51.9 225.7v1.1M51.9 231v1.2M61.1 220.4h5.3M70.3 220.4h5.3M185.6 226.6h6.7M185.6 221.3h6.7M186.8 220.7v1.2M186.8 226.1v1.1"/>
</g>
<!-- layer: electrical points -->
<g fill="none" stroke="#000" stroke-width=".3">
<path d="M46.5 38.3l-.6 .6M93 38.3l-.6 .6M137.2 38.3l-.6 .6M185.2 38.3l-.7 .6M221 39l-.7 .7M237.5 39l-.7 .7M284.8 38.5l-.6 .5M301.3 38.5l-.6 .5M44.9 42.1l-.6 .6M69.5 55.1v3.1h12.3M125.5 45.7h-8.1v2.8M153.1 55.1v3.3h11.4"/>
<path d="M186.7 42.1l-.6 .6M218.1 44.4l.6 .6M249.2 44.4l.6 .6M249.2 51.9l.6 .6M281.9 44.4l.7 .6M313 44.4l.6 .6M313 51.9l.6 .6M124.3 60.6h-7.4v2.7M218.1 70.6l.6 .6M249.2 70.6l.6 .6M281.9 70l.7 .6M313 70l.6 .6"/>
<path d="M67.2 135.2l.6 .7M69.6 130.7l-.6 .5M83.2 130.7l-.6 .5M94.2 135.2l.6 .7M217.9 136.8l.6 .6M220.3 132.2l-.6 .7M236.8 132.2l-.6 .7M244.9 136.8l.6 .6M67.2 158.3l.6 .5M94.2 142.8l.6 .6M94.2 158.3l.6 .5M217.9 159.8l.6 .7"/>
<path d="M244.9 144.3l.6 .7M244.9 159.8l.6 .7M197.2 215.1l-.7 .6M208.3 215.1l-.6 .6M51.6 231.2l.6 .6M51.6 226l.6 .6M62.3 220.1l-.6 .6M75 220.1l-.6 .6M186.5 226.3l.6 .6M186.5 221l.6 .6"/>
</g>
<!-- layer: PLINTH BEAM  TEXT -->
<path d="M217.7 77.2h26M278.1 77.2h26M64.7 99.8h51.9M241 104.7h32.7M67.3 183h20.7M218 184.6h20.7M57.4 252.5h20.8M195.9 249.9h20.8" fill="none" stroke="#105689" stroke-width=".3"/>
<!-- layer: electrical points -->
<path d="M69.5 52.6l.4 2.5h-.9zM117 48.5h.8l-.4 2.5zM153.1 52.6l.5 2.5h-.9zM116.5 63.3h.8l-.4 2.5z" fill="#000" stroke="#000" stroke-width=".3"/>
<g font-size="4.5" fill="#105689">
<text x="217.7" y="76.3">SECTION 1-1</text>
<text x="278.1" y="76.3">SECTION 2-2</text>
<text x="64.7" y="98.8">L-SECTION OF BEAM B-1</text>
<text x="241" y="103.7">ROOF BEAM-B1</text>
<text x="68.4" y="182">BEAM-B2</text>
<text x="219.1" y="183.6">BEAM-B3</text>
<text x="58.6" y="251.5">BEAM-B4</text>
<text x="197.1" y="248.9">BEAM-B5</text>
</g>
<g font-size="3.7" fill="#49869c">
<text x="67" y="39.8">L/3</text>
<text x="158.4" y="39.8">L/3</text>
<text x="227.5" y="40.6">1'</text>
<text x="291.4" y="40">1'</text>
<text x="111.2" y="43.6">25'-6&quot;</text>
<text x="250.7" y="50.1" transform="rotate(-90 250.7 50.1)">5&quot;</text>
<text x="314.6" y="50.1" transform="rotate(-90 314.6 50.1)">5&quot;</text>
<text x="219.7" y="61.4" transform="rotate(-90 219.7 61.4)">1'-8&quot;</text>
<text x="250.7" y="65.2" transform="rotate(-90 250.7 65.2)">1'-3&quot;</text>
<text x="283.4" y="61.1" transform="rotate(-90 283.4 61.1)">1'-8&quot;</text>
<text x="314.6" y="64.9" transform="rotate(-90 314.6 64.9)">1'-3&quot;</text>
<text x="74.5" y="132.2">9&quot;</text>
<text x="226.9" y="133.8">1'</text>
<text x="95.7" y="140.9" transform="rotate(-90 95.7 140.9)">5&quot;</text>
<text x="246.4" y="142.5" transform="rotate(-90 246.4 142.5)">5&quot;</text>
<text x="68.7" y="150.7" transform="rotate(-90 68.7 150.7)">1'-7&quot;</text>
<text x="95.7" y="152.2" transform="rotate(-90 95.7 152.2)">1'</text>
<text x="219.4" y="152.2" transform="rotate(-90 219.4 152.2)">1'-7&quot;</text>
<text x="246.4" y="153.8" transform="rotate(-90 246.4 153.8)">1'</text>
<text x="66.6" y="221.6">1&quot;</text>
<text x="200.8" y="216.6">9&quot;</text>
<text x="188" y="225.6" transform="rotate(-90 188 225.6)">7&quot;</text>
<text x="53.2" y="230.5" transform="rotate(-90 53.2 230.5)">7&quot;</text>
</g>
<g font-size="3.7" fill="#105689">
<text x="112" y="47.8">1</text>
<text x="125" y="47.2">4 TO 6</text>
<text x="152.6" y="47.8">2</text>
<text x="82.5" y="59.3">7,8</text>
<text x="165.1" y="59.5">7,8</text>
<text x="124.7" y="62">1 TO 3</text>
<text x="112" y="72.6">1</text>
<text x="152.6" y="72.6">2</text>
</g>
<g font-size="3.1" fill="#105689">
<text x="225.8" y="84.2">BAR NO :- 1 TO 6 - 16Ø TOR MAIN STEEL</text>
<text x="225.9" y="87.3">BAR NO :- 8,9 - 20Ø EXTRA BAR AT TOP FACE ON SUPPORT</text>
<text x="225.8" y="90.6">RINGS</text>
<text x="238.4" y="90.6">:- 8Ø TOR 2LEGGED @4&quot;C/C 11NOS. FROM SUPPORT</text>
<text x="267.4" y="94.2">@6&quot;C/C IN MIDDEL</text>
<text x="52.1" y="168.9">BAR NO :- 1 TO 6 - 16Ø TOR MAIN STEEL</text>
<text x="52.1" y="172.1">RINGS</text>
<text x="64.7" y="172.1">:- 8Ø TOR 2LEGGED @4&quot;C/C 9NOS. FROM SUPPORT</text>
<text x="202.8" y="170.4">BAR NO :- 1 TO 6 - 16Ø TOR MAIN STEEL</text>
<text x="202.8" y="173.7">RINGS</text>
<text x="215.3" y="173.7">:- 8Ø TOR 2LEGGED @4&quot;C/C 9NOS. FROM SUPPORT</text>
<text x="93.7" y="175.7">@6&quot;C/C IN MIDDEL</text>
<text x="244.4" y="177.3">@6&quot;C/C IN MIDDEL</text>
<text x="45.6" y="238.3">BAR NO :- 1 TO 8 - 20Ø TOR MAIN STEEL</text>
<text x="184.1" y="235.6">BAR NO :- 1 TO 8 - 16Ø TOR MAIN STEEL</text>
<text x="45.6" y="243.3">RINGS</text>
<text x="58.2" y="243.3">:- 8Ø TOR 2LEGGED @6&quot;C/C THROUGHOUT</text>
<text x="184.1" y="240.6">RINGS</text>
<text x="196.7" y="240.6">:- 8Ø TOR 2LEGGED @6&quot;C/C THROUGHOUT</text>
</g>
<g font-size="2.2" fill="#105689">
<text x="223.2" y="44.2">5</text>
<text x="228.7" y="44.2">6</text>
<text x="233.4" y="44.2">7</text>
<text x="287" y="44.1">5</text>
<text x="292.6" y="44.1">6</text>
<text x="297.2" y="44.1">7</text>
<text x="287" y="54.3">8</text>
<text x="297.2" y="54.3">9</text>
<text x="286.8" y="65.6">1</text>
<text x="290.8" y="65.6">2</text>
<text x="294.4" y="65.6">3</text>
<text x="297.7" y="65.6">4</text>
<text x="223" y="66.2">1</text>
<text x="226.9" y="66.2">2</text>
<text x="230.6" y="66.2">3</text>
<text x="233.9" y="66.2">4</text>
<text x="71.9" y="134.9">4</text>
<text x="75.6" y="134.9">5</text>
<text x="79.9" y="134.9">6</text>
<text x="222.6" y="136.5">4</text>
<text x="227.7" y="136.5">5</text>
<text x="233.1" y="136.5">6</text>
<text x="71.7" y="154.2">1</text>
<text x="75.5" y="154.2">2</text>
<text x="79.3" y="154.2">3</text>
<text x="222.4" y="155.5">1</text>
<text x="227.9" y="155.5">2</text>
<text x="233" y="155.4">3</text>
<text x="198.2" y="220">5</text>
<text x="200.7" y="220">6</text>
<text x="203.3" y="220">7</text>
<text x="205.8" y="220">8</text>
<text x="63.3" y="224.9">5</text>
<text x="66.3" y="224.9">6</text>
<text x="69.4" y="224.9">7</text>
<text x="72.5" y="224.9">8</text>
<text x="63.2" y="233.3">1</text>
<text x="66.3" y="233.3">2</text>
<text x="69.4" y="233.3">3</text>
<text x="72.6" y="233.3">4</text>
<text x="198" y="228.4">1</text>
<text x="200.8" y="228.4">2</text>
<text x="203.3" y="228.3">3</text>
<text x="205.9" y="228.4">4</text>
</g>
</svg>
